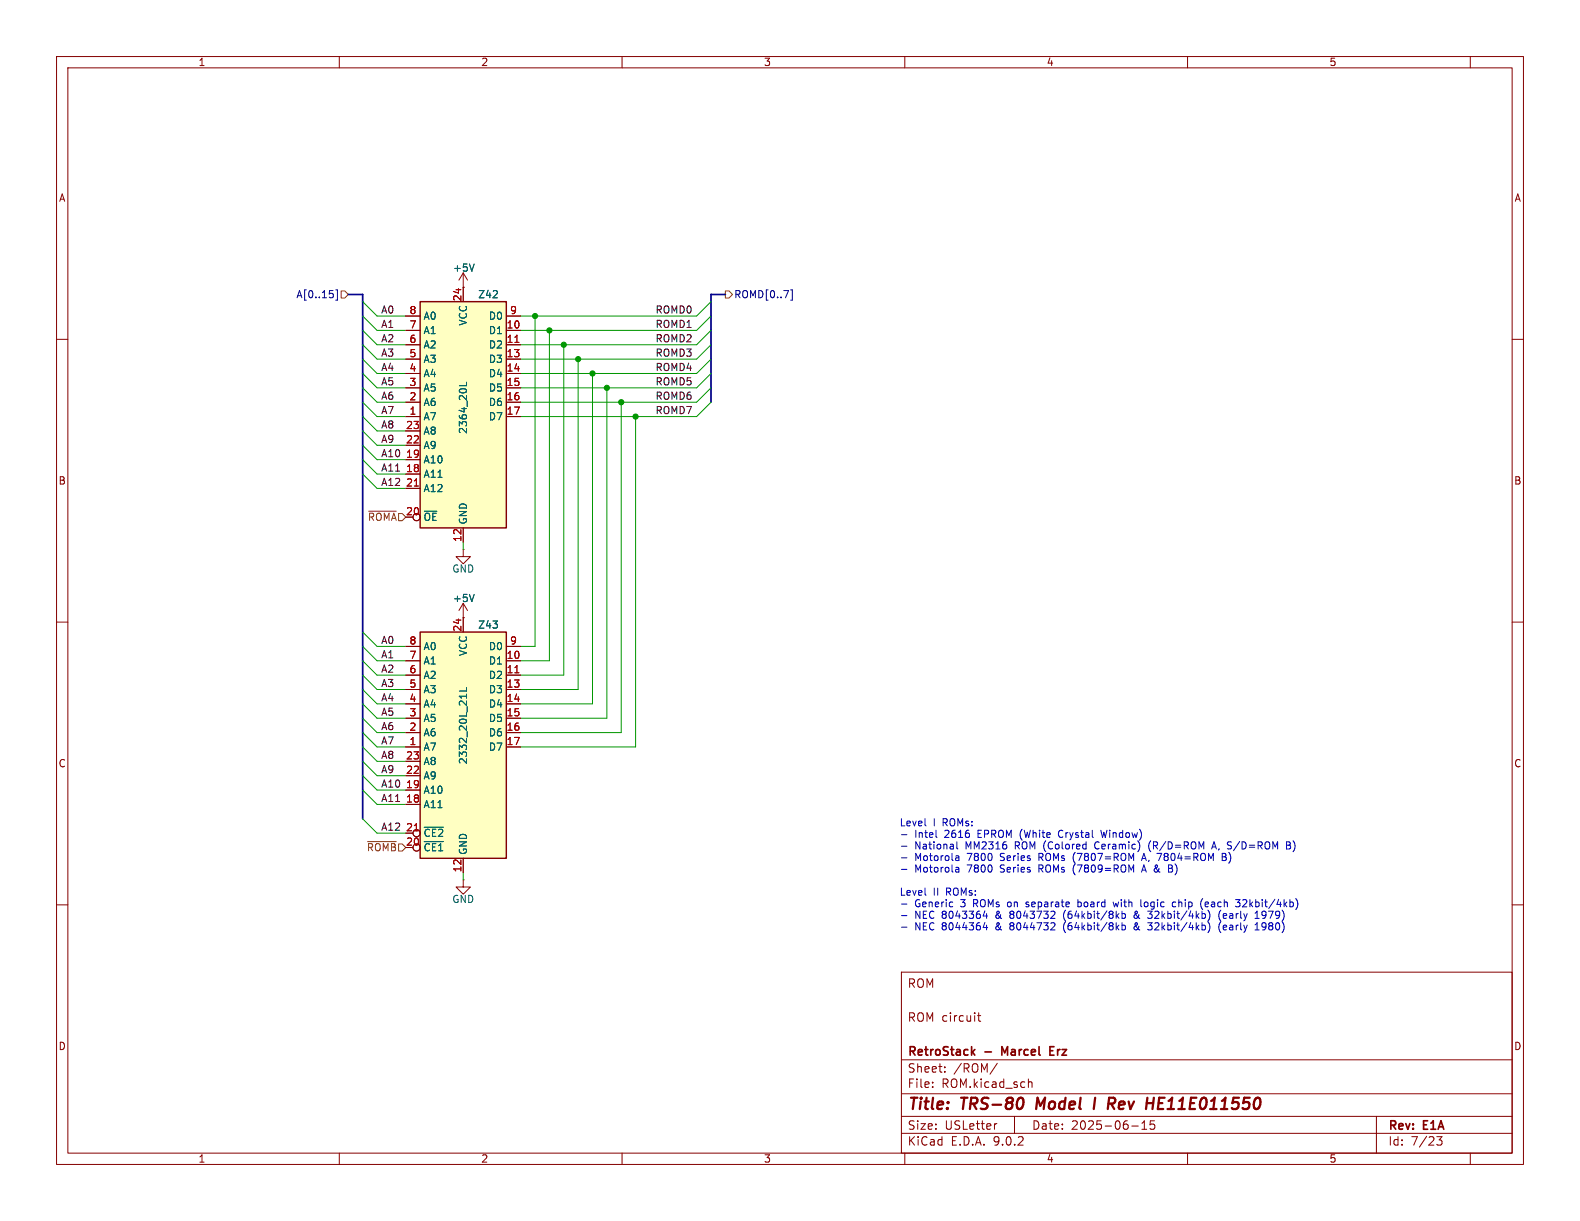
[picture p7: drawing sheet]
<svg xmlns="http://www.w3.org/2000/svg" width="279mm" height="216mm" viewBox="0 0 279 216" stroke-linecap="round" stroke-linejoin="round" font-family="sans-serif">
<g fill="none" stroke="#840000" stroke-width=".18">
<path d="M10 10h259.4v195.9h-259.4zM12 12h255.4v191.9h-255.4zM60 10v2M110 10v2M160 10v2M210 10v2M260 10v2M10 60h2M267.4 60h2M10 110h2M267.4 110h2M10 160h2"/>
<path d="M159.4 171.9h108v32h-108zM172.9 179.6h.5M173.1 179.1v1.3l.3 .2M267.4 160h2M159.4 197.4h108M159.4 193.4h108M159.4 187.4h108M164.9 192.1v.2M164.9 191.4v.1M167.1 189.4v.2M167.1 188.7v.1M176.3 198.7l-.3 .1"/>
<path d="M176.4 188l-1.3 1.9M179.4 197.4v3M181.9 190.8v1.5M181.9 191.4l.2-.1 .3 .1 .1 .9M200.1 199.1h1.2M201.9 199.7h.9M201.9 198.6l.5-.4v1.5M204.1 198.2h-.7v.7l.2-.1h.5l.1 .2-.1 .5-.2 .2-.5-.2M243.4 197.4v6.5M60 203.9v2M110 203.9v2M159.4 200.4h108"/>
<path d="M160 203.9v2M210 203.9v2M254.1 201h.9l-.5 .6 .4 .1v.6l-.2 .2-.6-.1M260 203.9v2"/>
</g>
<path d="M180.8 194.2a1.31 1.31 0 0 1 0 1.5M183.5 194.1l-.3 2M193.7 194.1l-.3 2M197.1 194.2a.53 .53 0 0 1 0 .8M204.9 195.1h.6M205.9 194.1h-.9l-.3 2h1" fill="none" stroke="#840000" stroke-width=".4"/>
<path d="M172 186l.4 .6M172.4 185.6l-.6 .5M177.7 186.1l-.5-1v1.5M185.7 185.8h.5M186.4 185.1h-.7v1.5h.7" fill="none" stroke="#840000" stroke-width=".3"/>
<path d="M74.3 111.8h15.2v40h-15.2z" fill="#ffffc2"/>
<path d="M74.3 111.8h15.2v40h-15.2z" fill="none" stroke="#840000" stroke-width=".25"/>
<g fill="none" stroke="#840000" stroke-width=".18">
<path d="M81.9 97.2v1.2h1.3l-1.3 1.3-1.3-1.3h1.3M81.9 97.2h.1M71.8 114.3h2.5M71.8 116.8h2.5M71.8 119.4h2.5M81.9 109.2v2.6M89.5 114.3h2.6M89.5 116.8h2.6M89.5 119.4h2.6M71.8 121.9h2.5M71.8 124.5h2.5M71.8 127h2.5"/>
<path d="M71.8 129.5h2.5M71.8 132.1h2.5M71.8 134.6h2.5M71.8 137.2h2.5M71.8 139.7h2.5M89.5 121.9h2.6M89.5 124.5h2.6M89.5 127h2.6M89.5 129.5h2.6M89.5 132.1h2.6M71.8 142.2h2.5M81.9 151.8v2.5"/>
<circle cx="73.7" cy="149.9" r=".63"/>
<circle cx="73.7" cy="147.3" r=".63"/>
</g>
<path d="M82.5 121.6v.6h-1.3M82.5 122.7v.8M75 146.3h3.4M75 148.8h3.4" fill="none" stroke="#006464" stroke-width=".18"/>
<path d="M91 119h.8M73.3 146.9h.7" fill="none" stroke="#a90000" stroke-width=".18"/>
<path d="M74.3 53.3h15.2v40h-15.2z" fill="#ffffc2"/>
<path d="M74.3 53.3h15.2v40h-15.2z" fill="none" stroke="#840000" stroke-width=".25"/>
<g fill="none" stroke="#840000" stroke-width=".18">
<path d="M71.8 55.9h2.5M71.8 58.4h2.5M81.9 50.8h.1M81.9 48.3v5M81.9 48.3l-.7 1.2M81.9 48.3l.8 1.2M89.5 55.9h2.6M89.5 58.4h2.6M71.8 61h2.5M71.8 63.5h2.5M71.8 66h2.5M71.8 68.6h2.5"/>
<path d="M71.8 71.1h2.5M71.8 73.7h2.5M71.8 76.2h2.5M71.8 78.7h2.5M89.5 61h2.6M89.5 63.5h2.6M89.5 66h2.6M89.5 68.6h2.6M89.5 71.1h2.6M89.5 73.7h2.6M71.8 81.3h2.5M71.8 83.8h2.5"/>
<path d="M71.8 86.4h2.5M81.9 93.3v2.6M71.8 114.3h2.5M71.8 116.8h2.5M71.8 119.4h2.5M81.9 109.2h.1M81.9 106.7v5.1M81.9 106.7l-.7 1.3M81.9 106.7l.8 1.3M89.5 114.3h2.6M89.5 116.8h2.6M89.5 119.4h2.6"/>
<path d="M71.8 121.9h2.5M71.8 124.5h2.5M71.8 127h2.5M71.8 129.5h2.5M71.8 132.1h2.5M71.8 134.6h2.5M71.8 137.2h2.5M71.8 139.7h2.5M89.5 121.9h2.6M89.5 124.5h2.6M89.5 127h2.6M89.5 129.5h2.6"/>
<path d="M89.5 132.1h2.6M71.8 142.2h2.5M81.9 155.6v1.2h1.3l-1.3 1.3-1.3-1.3h1.3M81.9 155.6h.1M81.9 151.8v2.5"/>
<circle cx="73.7" cy="91.4" r=".63"/>
<circle cx="73.7" cy="149.9" r=".63"/>
<circle cx="73.7" cy="147.3" r=".63"/>
</g>
<path d="M91 60.5h.8M73.3 85.9h.7M91 119h.8M73.3 146.9h.7" fill="none" stroke="#a90000" stroke-width=".18"/>
<path d="M83.9 46.7l-.5 1.3M82.5 67.6v.6h-1.3M83.9 105.1l-.5 1.3M82.5 121.6v.6h-1.3M82.5 122.7v.8M75 146.3h3.4M75 148.8h3.4" fill="none" stroke="#006464" stroke-width=".18"/>
<path d="M60.3 51.4h.7l.6 .7-.6 .6h-.7zM128.3 51.4h.6l.6 .7-.6 .6h-.6zM65.2 90.4h4.9M65 148.8h5.1" fill="none" stroke="#725600" stroke-width=".18"/>
<path d="M58.9 52v.5M59.4 51.3h.3v1.8h-.3M139.8 51.3h.3v1.8h-.3" fill="none" stroke="#000084" stroke-width=".18"/>
<path d="M61.6 52.1h2.5v92.7M128.3 52.1h-2.6v19" fill="none" stroke="#000084" stroke-width=".3"/>
<g fill="none" stroke="#009600" stroke-width=".18">
<path d="M64.1 55.9l2.6 2.5h5.1M64.1 53.3l2.6 2.6h5.1M64.1 58.4l2.6 2.6h5.1M94.6 55.9v58.4h-2.5M97.2 58.4v58.4h-5.1M125.7 55.9l-2.5 2.5h-31.1M125.7 53.3l-2.5 2.6h-31.1M125.7 58.4l-2.5 2.6h-31.1M64.1 66l2.6 2.6h5.1M64.1 61l2.6 2.5h5.1M64.1 63.5l2.6 2.5h5.1M64.1 68.6l2.6 2.5h5.1"/>
<path d="M64.1 71.1l2.6 2.6h5.1M64.1 78.7l2.6 2.6h5.1M64.1 76.2l2.6 2.5h5.1M64.1 73.7l2.6 2.5h5.1M99.7 61v58.4h-7.6M102.2 63.5v58.4h-10.1M104.8 66v58.5h-12.7M107.3 68.6v58.4h-15.2M109.9 71.1v58.4h-17.8M112.4 73.7v58.4h-20.3M125.7 66l-2.5 2.6h-31.1M125.7 61l-2.5 2.5h-31.1"/>
<path d="M125.7 63.5l-2.5 2.5h-31.1M125.7 68.6l-2.5 2.5h-31.1M125.7 71.1l-2.5 2.6h-31.1M64.1 81.3l2.6 2.5h5.1M64.1 83.8l2.6 2.6h5.1M81.9 95.9v1.3M64.1 116.8l2.6 2.6h5.1M64.1 119.4l2.6 2.5h5.1M64.1 114.3l2.6 2.5h5.1M64.1 111.8l2.6 2.5h5.1M64.1 139.7l2.6 2.5h5.1M64.1 121.9l2.6 2.6h5.1"/>
<path d="M64.1 137.2l2.6 2.5h5.1M64.1 129.5l2.6 2.6h5.1M64.1 127l2.6 2.5h5.1M64.1 124.5l2.6 2.5h5.1M64.1 134.6l2.6 2.6h5.1M64.1 132.1l2.6 2.5h5.1M64.1 144.8l2.6 2.5h5.1M81.9 154.3v1.3"/>
</g>
<g fill="none" stroke="#0000c2" stroke-width=".18">
<path d="M159.4 147.6h1M159.4 149.6h1M159.4 151.7h1M159.4 153.7h1M159.4 159.9h1M163.6 146h.2M163.6 158.2l.2 .1M165.6 148l.1 .1M169.1 151.3l.4 .1 .1 .8M169.1 153.4h.4l.1 .8M169.2 148.9v1l.2 .2M169.6 151.6l-.5 .1"/>
<path d="M169.6 152.1l-.5 .1M169.6 153.7h-.5M169.6 154.1l-.5 .1M181.6 159.5l-.2 .2 .2 .2M187.4 146.9l-.2 .4 .2 .7M189.8 151.3v.5l.1 .5M189.9 153.1l-.1 .5 .1 .7M190.6 159.1v1.2M191 159.5l-.4 .1M193.6 149.2v.4l.2 .5M194.7 146.8l.3 1.3 .2-.9M196.8 159.5l.3 .8 .2-.6 .3 .6"/>
<path d="M201.7 159.1v1.1l.2 .1M202 151.8h.6M202 153.8h.6M202.3 150.9l-.4 1.3M202.3 152.9l-.4 1.3M202.5 159.6l-.2 .1 .2 .6M203.5 148.7a1.47 1.47 0 0 0-.1 1.8M206.6 153.5h.5M207.1 153.5l.3 .3-.1 .3-.7 .1M207.3 153.2l-.2 .3M207.9 159.6l-.4-.1-.2 .2 .1 .6h.5M212.7 158.9l-.2 .2"/>
<path d="M213.5 159.5h-.2l-.2 .2 .1 .6h.3M213.7 159.8l-.6 .1M214.3 150.1l.4-1.2 .4 1.2M214.4 149.8h.6M216.1 150.9v1.3l.7-.2 .1-.3-.3-.2M216.1 151.5h.5M216.8 151.1l-.2 .4M218.5 159.1h.8l-.4 .5 .3 .1 .1 .4-.3 .2h-.3M219.9 159.1l-.1 .1M220.4 159.6l-.7 .7h.8M227.5 148.9h.4l.3 .2-.3 .4 .3 .1v.3l-.2 .2h-.5zM227.5 149.5h.4"/>
<path d="M159.4 161.9h1M159.4 163.9h1M174.2 161.1l-.3 .9h.7M174.2 163.1l-.3 .9h.7M174.5 161.5v.9M174.5 163.6v.8M181.4 160.3h.1M186.4 163.2l.2 .2-.1 .3-.7 .7h.8M186.6 161.5l-.8 .9h.8M188.1 161.5v.5l.1 .5M188.2 163.3l-.1 .5 .1 .8M190.6 160.3h.4"/>
<path d="M198.4 161.6l.4-.1 .2 .3-.1 .5h-.5M198.4 161.1v1.3M198.4 163.2v1.2M198.4 163.6h.4l.2 .2-.1 .6h-.5M200.9 161.1l-.2 .2 .2 .5M200.9 163.2l-.2 .1 .2 .5M201 161.5l-.5 .5 .2 .3 .3 .1M201 163.6l-.5 .4 .2 .4h.3M202.9 163.2h.8l-.4 .4 .3 .1M203 162.3h.6M203 164.4h.6M203.7 161.1l-.4 .5 .3 .1"/>
<path d="M212.5 160.6l.1 .2M213.6 163a1.46 1.46 0 0 1 0 1.9M213.9 161.5v.8l-.3 .6M215.6 161.5v.8l.3 .6M215.9 163a1.46 1.46 0 0 0 0 1.9M221.9 162.4h.8M221.9 163.5l.4-.3v1.2M221.9 164.4h.8M222.3 161.1v1.3"/>
</g>
<g fill="#009600" stroke="#009600" stroke-width=".18">
<circle cx="109.9" cy="71.1" r=".46"/>
<circle cx="107.3" cy="68.6" r=".46"/>
<circle cx="112.4" cy="73.7" r=".46"/>
<circle cx="104.8" cy="66" r=".46"/>
<circle cx="102.2" cy="63.5" r=".46"/>
<circle cx="94.6" cy="55.9" r=".46"/>
<circle cx="99.7" cy="61" r=".46"/>
<circle cx="97.2" cy="58.4" r=".46"/>
</g>
<g font-size="2.8" fill="#840000">
<text x="160.4" y="196.8">Title:</text>
<text x="170.1" y="196.8">TRS-80</text>
<text x="184.1" y="196.8">Model</text>
<text x="195.1" y="196.8">I</text>
<text x="198.4" y="196.8">Rev</text>
<text x="205.9" y="196.8">HE11E011550</text>
</g>
<g font-size="2.1" fill="#840000">
<text x="160.4" y="174.9">ROM</text>
<text x="160.4" y="180.9">ROM circuit</text>
<text x="160.4" y="189.9">Sheet:</text>
<text x="160.4" y="187.1">RetroStack</text>
<text x="168.6" y="189.9">/ROM/</text>
<text x="174.2" y="187.1">-</text>
<text x="177.8" y="187.1">Marcel</text>
<text x="186.9" y="187.1">Erz</text>
<text x="160.4" y="192.6">File:</text>
<text x="166.5" y="192.6">ROM.kicad_sch</text>
<text x="160.4" y="202.8">KiCad</text>
<text x="160.4" y="200">Size:</text>
<text x="167.1" y="200">USLetter</text>
<text x="168.1" y="202.8">E.D.A.</text>
<text x="175.7" y="202.8">9.0.2</text>
<text x="182.4" y="200">Date:</text>
<text x="189.4" y="200">2025-06-15</text>
<text x="245.4" y="200.2">Rev:</text>
<text x="245.4" y="202.8">Id:</text>
<text x="249.5" y="202.8">7/23</text>
<text x="251.8" y="200.2">E1A</text>
</g>
<g font-size="1.8" fill="#840000">
<text x="35" y="11.9">1</text>
<text x="85" y="11.9">2</text>
<text x="135" y="11.9">3</text>
<text x="185" y="11.9">4</text>
<text x="235" y="11.9">5</text>
<text x="10.3" y="35.9">A</text>
<text x="267.7" y="35.9">A</text>
<text x="10.3" y="85.9">B</text>
<text x="267.7" y="85.9">B</text>
<text x="10.3" y="135.9">C</text>
<text x="267.7" y="135.9">C</text>
<text x="10.3" y="185.9">D</text>
<text x="267.7" y="185.9">D</text>
<text x="35" y="205.8">1</text>
<text x="85" y="205.8">2</text>
<text x="135" y="205.8">3</text>
<text x="185" y="205.8">4</text>
<text x="235" y="205.8">5</text>
</g>
<g font-size="1.8" fill="#000084">
<text x="52.3" y="52.9">A[0..15]</text>
<text x="129.7" y="52.9">ROMD[0..7]</text>
</g>
<g font-size="1.8" fill="#006464">
<text x="80" y="48.2">+5V</text>
<text x="84.5" y="52.9">Z42</text>
<text x="74.8" y="56.7">A0</text>
<text x="74.8" y="59.3">A1</text>
<text x="82.8" y="57.7" transform="rotate(-90 82.8 57.7)">VCC</text>
<text x="86.3" y="56.7">D0</text>
<text x="86.3" y="59.3">D1</text>
<text x="74.8" y="61.8">A2</text>
<text x="74.8" y="64.4">A3</text>
<text x="86.3" y="61.8">D2</text>
<text x="86.3" y="64.4">D3</text>
<text x="74.8" y="66.9">A4</text>
<text x="74.8" y="69.4">A5</text>
<text x="74.8" y="72">A6</text>
<text x="86.3" y="66.9">D4</text>
<text x="86.3" y="69.4">D5</text>
<text x="86.3" y="72">D6</text>
<text x="74.8" y="74.5">A7</text>
<text x="74.8" y="77.1">A8</text>
<text x="82.8" y="76.8" transform="rotate(-90 82.8 76.8)">2364_20L</text>
<text x="86.3" y="74.5">D7</text>
<text x="74.8" y="79.6">A9</text>
<text x="74.8" y="82.1">A10</text>
<text x="74.8" y="84.7">A11</text>
<text x="74.8" y="87.2">A12</text>
<text x="74.8" y="92.3">~{OE}</text>
<text x="82.8" y="92.8" transform="rotate(-90 82.8 92.8)">GND</text>
<text x="79.9" y="101.4">GND</text>
<text x="80" y="106.7">+5V</text>
<text x="84.5" y="111.4">Z43</text>
<text x="74.8" y="115.2">A0</text>
<text x="74.8" y="117.7">A1</text>
<text x="82.8" y="116.1" transform="rotate(-90 82.8 116.1)">VCC</text>
<text x="86.3" y="115.2">D0</text>
<text x="86.3" y="117.7">D1</text>
<text x="74.8" y="120.2">A2</text>
<text x="74.8" y="122.8">A3</text>
<text x="74.8" y="125.3">A4</text>
<text x="86.3" y="120.2">D2</text>
<text x="86.3" y="122.8">D3</text>
<text x="86.3" y="125.3">D4</text>
<text x="74.8" y="127.9">A5</text>
<text x="74.8" y="130.4">A6</text>
<text x="86.3" y="127.9">D5</text>
<text x="86.3" y="130.4">D6</text>
<text x="74.8" y="132.9">A7</text>
<text x="74.8" y="135.5">A8</text>
<text x="82.8" y="135.2" transform="rotate(-90 82.8 135.2)">2332_20L_21L</text>
<text x="86.3" y="132.9">D7</text>
<text x="74.8" y="138">A9</text>
<text x="74.8" y="140.6">A10</text>
<text x="74.8" y="143.1">A11</text>
<text x="74.8" y="148.2">~{CE2}</text>
<text x="74.8" y="150.7">~{CE1}</text>
<text x="82.8" y="151.3" transform="rotate(-90 82.8 151.3)">GND</text>
<text x="79.9" y="159.9">GND</text>
</g>
<g font-size="1.8" fill="#a90000">
<text x="81.7" y="53.4" transform="rotate(-90 81.7 53.4)">24</text>
<text x="72.3" y="55.6">8</text>
<text x="72.3" y="58.2">7</text>
<text x="89.5" y="58.2">10</text>
<text x="90.1" y="55.6">9</text>
<text x="72.3" y="60.7">6</text>
<text x="72.3" y="63.2">5</text>
<text x="72.3" y="65.8">4</text>
<text x="89.5" y="60.7">11</text>
<text x="89.5" y="63.2">13</text>
<text x="89.5" y="65.8">14</text>
<text x="72.3" y="68.3">3</text>
<text x="72.3" y="70.9">2</text>
<text x="89.5" y="68.3">15</text>
<text x="89.5" y="70.9">16</text>
<text x="71.7" y="75.9">23</text>
<text x="72.3" y="73.4">1</text>
<text x="89.5" y="73.4">17</text>
<text x="71.7" y="78.5">22</text>
<text x="71.7" y="81">19</text>
<text x="71.7" y="83.6">18</text>
<text x="71.7" y="86.1">21</text>
<text x="71.7" y="91.2">20</text>
<text x="81.7" y="95.9" transform="rotate(-90 81.7 95.9)">12</text>
<text x="81.7" y="111.8" transform="rotate(-90 81.7 111.8)">24</text>
<text x="72.3" y="114">8</text>
<text x="72.3" y="116.6">7</text>
<text x="72.3" y="119.1">6</text>
<text x="89.5" y="116.6">10</text>
<text x="89.5" y="119.1">11</text>
<text x="90.1" y="114">9</text>
<text x="72.3" y="121.7">5</text>
<text x="72.3" y="124.2">4</text>
<text x="89.5" y="121.7">13</text>
<text x="89.5" y="124.2">14</text>
<text x="72.3" y="126.7">3</text>
<text x="72.3" y="129.3">2</text>
<text x="72.3" y="131.8">1</text>
<text x="89.5" y="126.7">15</text>
<text x="89.5" y="129.3">16</text>
<text x="89.5" y="131.8">17</text>
<text x="71.7" y="134.4">23</text>
<text x="71.7" y="136.9">22</text>
<text x="71.7" y="139.4">19</text>
<text x="71.7" y="142">18</text>
<text x="71.7" y="147.1">21</text>
<text x="71.7" y="149.6">20</text>
<text x="81.7" y="154.3" transform="rotate(-90 81.7 154.3)">12</text>
</g>
<g font-size="1.8" fill="#0f0f0f">
<text x="67.3" y="55.5">A0</text>
<text x="67.3" y="58.1">A1</text>
<text x="115.8" y="58.1">ROMD1</text>
<text x="115.8" y="55.5">ROMD0</text>
<text x="67.3" y="65.7">A4</text>
<text x="67.3" y="63.2">A3</text>
<text x="67.3" y="60.6">A2</text>
<text x="115.8" y="60.6">ROMD2</text>
<text x="115.8" y="65.7">ROMD4</text>
<text x="115.8" y="63.2">ROMD3</text>
<text x="67.3" y="68.2">A5</text>
<text x="67.3" y="70.8">A6</text>
<text x="115.8" y="68.2">ROMD5</text>
<text x="115.8" y="70.8">ROMD6</text>
<text x="67.3" y="75.9">A8</text>
<text x="67.3" y="73.3">A7</text>
<text x="115.8" y="73.3">ROMD7</text>
<text x="67.3" y="80.9">A10</text>
<text x="67.3" y="83.5">A11</text>
<text x="67.3" y="78.4">A9</text>
<text x="67.3" y="86">A12</text>
<text x="67.3" y="114">A0</text>
<text x="67.3" y="116.5">A1</text>
<text x="67.3" y="119">A2</text>
<text x="67.3" y="121.6">A3</text>
<text x="67.3" y="124.1">A4</text>
<text x="67.3" y="129.2">A6</text>
<text x="67.3" y="131.7">A7</text>
<text x="67.3" y="126.7">A5</text>
<text x="67.3" y="136.8">A9</text>
<text x="67.3" y="134.3">A8</text>
<text x="67.3" y="141.9">A11</text>
<text x="67.3" y="139.4">A10</text>
<text x="67.3" y="147">A12</text>
</g>
<g font-size="1.8" fill="#725600">
<text x="65" y="92.3">~{ROMA}</text>
<text x="64.8" y="150.7">~{ROMB}</text>
</g>
<g font-size="1.8" fill="#0000c2">
<text x="159" y="146.2">Level</text>
<text x="161.7" y="148.2">Intel</text>
<text x="165" y="146.2">I</text>
<text x="166.8" y="146.2">ROMs:</text>
<text x="167.2" y="148.2">2616</text>
<text x="173.2" y="148.2">EPROM (White</text>
<text x="187.8" y="148.2">Crystal</text>
<text x="195.6" y="148.2">Window)</text>
<text x="161.7" y="150.3">National</text>
<text x="161.7" y="152.3">Motorola</text>
<text x="161.7" y="154.4">Motorola</text>
<text x="170.8" y="150.3">MM2316</text>
<text x="171.1" y="152.3">7800</text>
<text x="171.1" y="154.4">7800</text>
<text x="177.2" y="152.3">Series</text>
<text x="177.2" y="154.4">Series</text>
<text x="179.8" y="150.3">ROM (Colored</text>
<text x="184.1" y="152.3">ROMs</text>
<text x="184.1" y="154.4">ROMs</text>
<text x="190.4" y="152.3">(7807=ROM</text>
<text x="190.4" y="154.4">(7809=ROM</text>
<text x="194.2" y="150.3">Ceramic)</text>
<text x="202.9" y="152.3">A, 7804=ROM</text>
<text x="202.9" y="154.4">A &amp;</text>
<text x="203.9" y="150.3">(R/D=ROM</text>
<text x="207.9" y="154.4">B)</text>
<text x="215.5" y="150.3">A, S/D=ROM</text>
<text x="217.4" y="152.3">B)</text>
<text x="228.9" y="150.3">B)</text>
<text x="159" y="158.5">Level</text>
<text x="161.7" y="160.5">Generic</text>
<text x="165" y="158.5">II</text>
<text x="167.4" y="158.5">ROMs:</text>
<text x="170" y="160.5">3</text>
<text x="172.4" y="160.5">ROMs</text>
<text x="178.6" y="160.5">on</text>
<text x="182.1" y="160.5">separate</text>
<text x="191.4" y="160.5">board</text>
<text x="198" y="160.5">with</text>
<text x="203" y="160.5">logic</text>
<text x="208.8" y="160.5">chip</text>
<text x="214" y="160.5">(each</text>
<text x="220.4" y="160.5">32kbit/4kb)</text>
<text x="161.7" y="162.6">NEC 8043364</text>
<text x="161.7" y="164.6">NEC 8044364</text>
<text x="176.3" y="162.6">&amp;</text>
<text x="176.3" y="164.6">&amp;</text>
<text x="179" y="162.6">8043732</text>
<text x="179" y="164.6">8044732</text>
<text x="188.7" y="162.6">(64kbit/8kb</text>
<text x="188.7" y="164.6">(64kbit/8kb</text>
<text x="201.3" y="162.6">&amp;</text>
<text x="201.3" y="164.6">&amp;</text>
<text x="204.1" y="162.6">32kbit/4kb)</text>
<text x="204.1" y="164.6">32kbit/4kb)</text>
<text x="216.8" y="162.6">(early</text>
<text x="216.8" y="164.6">(early</text>
<text x="223.4" y="162.6">1979)</text>
<text x="223.4" y="164.6">1980)</text>
</g>
</svg>
